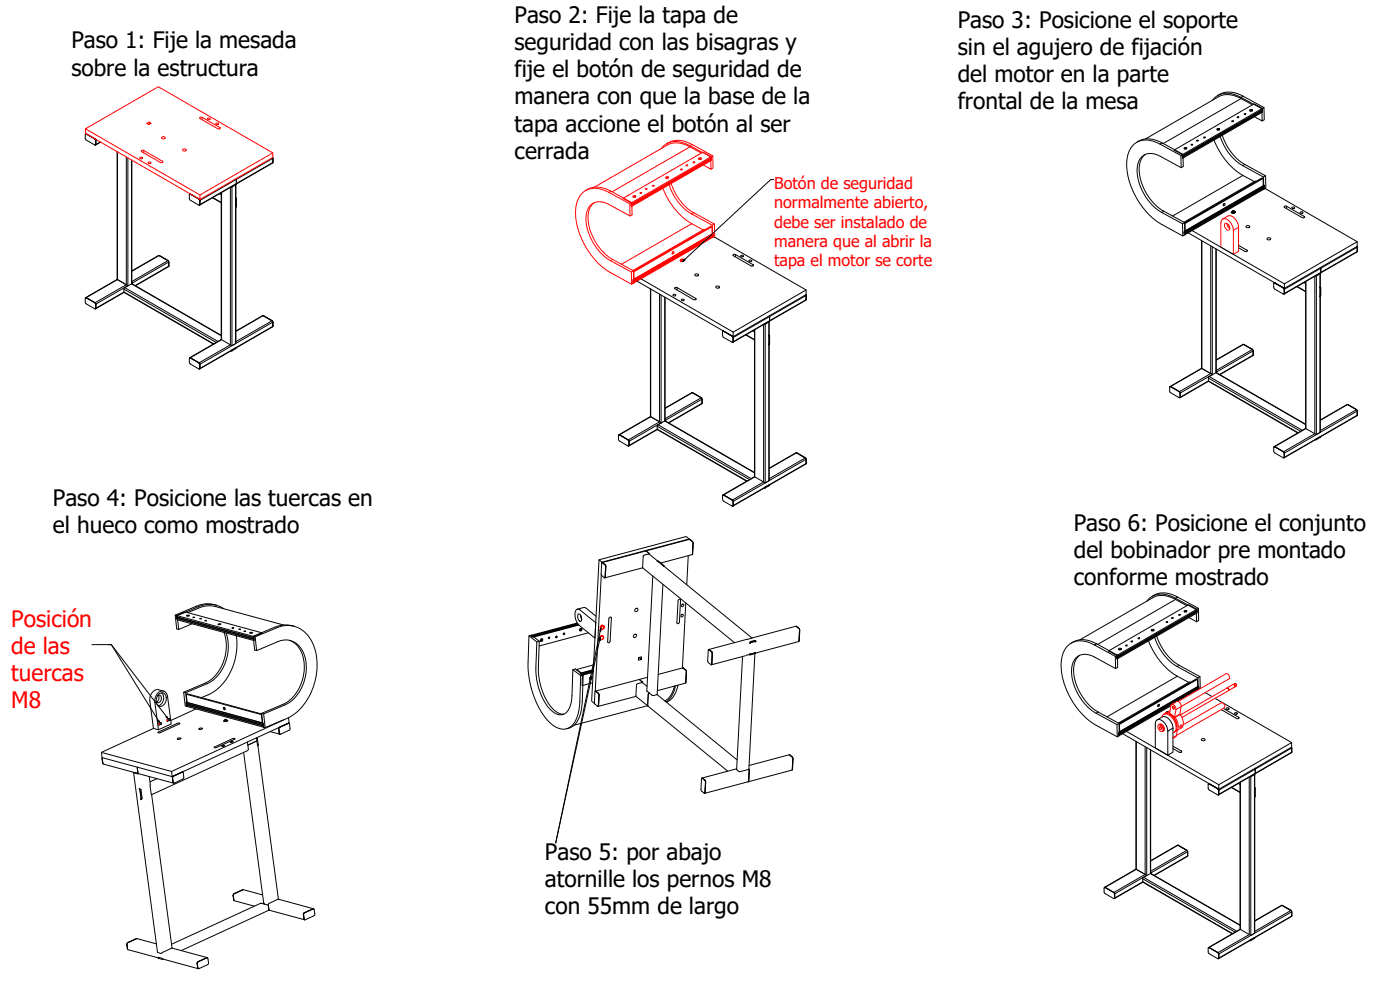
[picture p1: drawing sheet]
<svg xmlns="http://www.w3.org/2000/svg" width="1189mm" height="841mm" viewBox="0 0 1189 841" stroke-linecap="round" stroke-linejoin="round" font-family="sans-serif">
<!-- layer: Visible (ISO) -->
<g fill="none" stroke="#000" stroke-width=".85">
<path d="M73 114l8 4v5v-1v1l-8-4-1-1v-4h1l7 4 1 1v-1M73 114h.1M73 113v1M85 121l-4 2M99 129v108M112 136v105M231 134v4l-61 36M232 134v4M200 156l-4 3M200 157v11M201 152v4M161 165h1l7 4 1 5h-1"/>
<path d="M161 165l8 4 1 1-1 4-8-4zM161 165h1M161 165h.1M161 164v1M162 165l7 4 1 1M170 173l-1 1M180 168l8 4M188 164v124M200 168l1 1v6l-1 1M200 168v8M200 169v7M200 176v115l-3 2-9-5"/>
<path d="M200 168h.1M200 168h1M135 217l8 4v2v3M135 217l7 4M606 201l79 45v4l-62 36M623 216h2l15 9-2 1-15-9zM629 217a1.1 1.1 0 0 1 2-1 1.1 1.1 0 0 1 0 2 1.1 1.1 0 0 1-2 0zM99 237l10 6M99 237l-26 16M112 239v2M112 230l23-13 8 5v4l-28 17M544 237l79 45v4l-82-47"/>
<path d="M580 221h1l-2 1-2-1h1M590 233l2-1a1.1 1.1 0 0 1 1 2 1.1 1.1 0 0 1-2 0 .9 .9 0 0 1-1 0 .9 .9 0 0 1 0-1zM636 221h1a.8 .8 0 0 1 1 1 .8 .8 0 0 1-1 0h-1zM73 253l8 4v5M73 253h.1M81 257v1l-1-1-7-4h-1v4l1 1 7 4h1M105 248l-24 14M552 245v109M565 252v105M572 250h1a.8 .8 0 0 1 1 1 .8 .8 0 0 1-1 0h-1zM573 244h2l16 9v1h-2l-16-9zM579 254a1.1 1.1 0 0 1 2 0 1.1 1.1 0 0 1 0 1 1.1 1.1 0 0 1-2 0z"/>
<path d="M608 243h2a1.1 1.1 0 0 1 1 1 1.1 1.1 0 0 1-2 1l-1-1zM684 255v-5v5l-62 35M685 246l-62 36M81 261v1M223 268l8 4 1 5M224 268l7 4M232 277l-32 18M232 277l-1-5-8-4-23 13M641 280v125M653 273l-4 2M653 273v11M653 268v5"/>
<path d="M188 285l-76-44-6 4-1 3 76 44M188 288l-27 16M200 295l-30 18M200 295l-3 3h-1M614 281l8 5 1 4-1 1M614 281l8 5v4v1l-8-5zM614 281h1M614 281h.1M622 285l1 2M622 290h.1M623 290h-1M633 284l8 5"/>
<path d="M653 285h1v7l-1 1v-1M653 285h.1M653 293v114l-3 3-9-5M653 284v1M653 292h.1M653 285v7M161 304h1l7 4 1 5h-1M161 304l8 4 1 1-1 4-8-4zM161 304h1M161 304h.1M162 304l7 4 1 1M170 312l-1 1"/>
<path d="M588 333l8 5v4M588 333l8 5v1v4l-28 16M588 333l-23 13M588 333l7 4M552 354l10 5M552 354l-26 15M565 356v1M526 369l8 5v4h-1l-7-4-1-5h1l7 4M526 369h.1M533 373l1 2zM558 365l-24 13M653 397l23-13 8 5v5l-31 18"/>
<path d="M676 384l8 5v5M677 384l7 5M641 401l-76-44-7 4v4l76 43M641 405l-27 15M653 412l-31 17M653 412l-4 2M653 412h.1M614 420l8 5v4v1l-8-5zM615 420h-1l8 5 1 4-1 1M622 424l1 2M622 429h.1M623 429h-1"/>
</g>
<!-- layer: Visible Narrow (ISO) -->
<g fill="none" stroke="#000" stroke-width=".85">
<path d="M73 114h.1M81 118h-1M81 119h.1M82 119h-1M81 122h.1M85 120l-4 3M100 129v108l-27 16M107 133v109l-26 15M109 134v108l-28 16M112 136v105l76 44M232 138l-62 36M232 134l-62 36"/>
<path d="M232 135h.1M232 138h.1M196 159v134l-27 15M197 159v134M200 157v135M162 165h.1M169 169h.1M170 173v1M170 170h.1M181 168l7 4M186 164l2 1M188 164h.1"/>
<path d="M188 163v125l-26 16M200 169h.1M200 175h.1M135 217l-23 13M136 217h-1M625 216v2M143 221h-1M143 221l-31 18M143 226l-28 16M143 222l-31 18M143 223h.1M143 226h.1"/>
<path d="M640 225v1M73 253h.1M81 257h-1M81 258h.1M105 248l-24 13M105 248l76 44M105 245l79 46M106 244l79 46M553 245v109l-27 15M560 250v108l-26 15M561 250v109l-27 15M565 252v105l76 44"/>
<path d="M575 244v2M591 253v1M685 254l-62 36M685 251l-62 35M685 251h.1M685 254h.1M223 268l-23 13M224 268h.1M231 272h.1M231 272l-31 18M232 277l-62 36M232 273l-62 36"/>
<path d="M232 274h.1M232 277h.1M641 280h.1M641 280v125l-27 15M648 275v134l-26 15M650 275v135M653 273v135M197 297v1M200 295v1M615 281h-1M622 285h.1M623 290h-1"/>
<path d="M623 287h-1M634 284l7 4M639 281l2 1M653 285h.1M653 292h.1M162 304h.1M169 308h.1M170 312v1M170 309h.1M588 333l-23 14M588 333h.1M595 338l-30 17"/>
<path d="M595 337h.1M596 339l-31 18M596 339h.1M596 342l-28 17M596 342h.1M526 369h.1M533 373h.1M534 378l24-14 76 44M534 378h.1M534 375h.1M558 362l78 45M559 361l79 45"/>
<path d="M676 384l-23 14M677 384h.1M684 389l-31 17M684 388v1M685 393l-62 36M685 390l-62 35M685 390h.1M685 393h.1M650 413v1M653 412h.1M615 420h-1M622 424h.1"/>
<path d="M623 429h-1M623 426h-1"/>
</g>
<!-- layer: Visible (ISO) -->
<g fill="none" stroke="#f00" stroke-width=".85">
<path d="M170 100h2l15 8v1h-2l-15-8zM73 109v4l97 56v-4l-97-56 61-35 98 56v4l-62 35M127 104l1 1-2 1-1-1 2-1v2M137 116h2a1.1 1.1 0 0 1 1 2 1.1 1.1 0 0 1-2 0 1 1 0 0 1-1 0 1 1 0 0 1 0-2zM176 101l1-1a1.1 1.1 0 0 1 1 0 1.1 1.1 0 0 1 0 2 1.1 1.1 0 0 1-1 0zM183 105l1-1a1.1 1.1 0 0 1 1 0 1.1 1.1 0 0 1 0 2 1.1 1.1 0 0 1-1 0zM119 134l1-1a.8 .8 0 0 1 1 1 .8 .8 0 0 1-1 1zM120 128h2l16 9v1h-2l-16-9zM126 138a1.1 1.1 0 0 1 2-1 1.1 1.1 0 0 1 0 2 1.1 1.1 0 0 1-2 0zM155 127l2-1a1.1 1.1 0 0 1 1 2 1.1 1.1 0 0 1-2 0h-1zM232 130l-62 35M562 126a17 17 0 0 1 22-3l20 10v1"/>
<path d="M566 122a20 20 0 0 1 22 1l17 9M593 134h2a.7 .7 0 0 1 1 1 .6 .6 0 0 1-1 0h-1zM594 135h1M596 130l-10-5a20 20 0 0 0-19-2l-62 36M604 133l1-1 1 11-2 1M604 133l-68 39M604 134v1M604 135v9l-7-4M554 157l1 1h-1zM563 160a59 59 0 0 0 24 30l10 5M565 150h2a.8 .8 0 0 1 1 1 1 1 0 0 1-2 0zM567 151h-1"/>
<path d="M568 157a44 44 0 0 0 19 25l18 9v8h1l-1 3 2-2v-10M570 156a44 44 0 0 0 19 24l18 10-2 1M578 144h1zM497 162a20 20 0 0 1 22 0l18 10-1 2M504 172a19 19 0 0 0-4 21 45 45 0 0 0 20 27l18 10v8M529 168l68-39 7 4v1l-68 39v-1zM535 173l-18-10a18 18 0 0 0-23 1 31 31 0 0 0-3 30 65 65 0 0 0 28 38l17 9M536 174l68-39v1l-68 39zM536 173l68-39v1l-68 39zM536 174h1v8l-2 1-18-9a12 12 0 0 0-18 3 33 33 0 0 0 5 30l5 7 6 5 21 12M537 172l-2 1v10M538 166h1a.8 .8 0 0 1 1 1 .8 .8 0 0 1-1 0h-1z"/>
<path d="M539 167h-1M543 164l1-1 1 1h-1zM598 195l-61 35M605 192v7l-67 38M571 214a.8 .8 0 0 1 1 0 .8 .8 0 0 1 0 1 .8 .8 0 0 1-1 0zM571 214v1M538 237l68-39v1l-68 39zM538 239l68-39v1l-68 40zM538 238l68-39v1l-68 39zM538 238v1M538 230l67-38h-1l-68 39v10l2-1v-1M538 231v6"/>
<path d="M579 220h1"/>
<circle cx="589" cy="138" r=".6"/>
<circle cx="583" cy="140" r=".6"/>
<circle cx="549" cy="160" r=".7"/>
</g>
<!-- layer: Visible Narrow (ISO) -->
<g fill="none" stroke="#f00" stroke-width=".85">
<path d="M172 100v2M187 108v1M122 128v2M138 137v1M586 125l-66 38M588 123l-2 1M519 162l-2 1M587 190l-59 34M589 180l-2 2M579 220h1l-1 1zM520 220l-2 1M578 221l1 1 1-1"/>
<path d="M578 221h1h1M578 220l2 1h-1zM580 221h-1M580 221h.1M580 220l1 1-2 1a.8 .8 0 0 1-1 0 .8 .8 0 0 1 0-1"/>
</g>
<g fill="#f00">
<circle cx="580" cy="222" r=".2"/>
<circle cx="581" cy="221" r=".2"/>
<circle cx="578" cy="221" r=".2"/>
</g>
<path d="M1052 193l-5 2M578 221l1 1 2-1M1003 600l-4 2M1049 580l1 1v1M999 624l-3 2" fill="none" stroke="#f00" stroke-width=".85"/>
<!-- layer: Visible (ISO) -->
<g fill="none" stroke="#f00" stroke-width=".85">
<path d="M1038 187a5 5 0 0 1 7 3l2 2v3v21l-10-6v-21zM1038 186l5-3a8 8 0 0 1 9 8v22l-5 3M1040 190a4 4 0 0 1 4 1 4 4 0 0 1-1 4 4 4 0 0 1-3-5zM1042 190l1 2 1 2M1043 191l1 1M578 221h.1M579 221h1M579 221v-1l-1 1M580 221v-1v1M580 220l1 1M581 221h.1M510 532h1l-1 1z"/>
<path d="M510 532v1v1M510 533l1 1h-1zM511 539l2 1M511 534h1zM511 530l2 1M511 540v-1l-2 1M512 531l-1 1zM512 531l-1-1-1 2M512 540l1 1zM512 531l1 1zM513 532l-1 2zM510 541l1-1-1 2z"/>
<path d="M510 542v1v-1zM510 541l-1-1 1 2M510 543l2-1zM511 540h1zM513 541l-1 1zM995 598l5-3 2 1 1 3-1 7-4 3-5-4 1-6a1.8 1.8 0 0 1 2-1 1.8 1.8 0 0 1 2 1l1 3-1 7M996 600v-1l1 1a1 1 0 0 1 0 2 .8 .8 0 0 1-1-1zM996 599l1 1a1.1 1.1 0 0 1 1 1 1.1 1.1 0 0 1-2 1 1.1 1.1 0 0 1 0-2zM1001 595l40-23a2.9 2.9 0 0 1 3 4l-41 24M1042 584h1v2M1042 584l5-3 1 1v1l-5 3M1042 584l1 2"/>
<path d="M1047 581l2-1a1.3 1.3 0 0 1 1 1 1.3 1.3 0 0 1 0 1l-2 1 1-1-2-1M1048 581l1 2M135 614h1l-1 1M143 610l-1 1M984 616a3 3 0 0 1 3 1 3 3 0 0 1 0 4l-3-2-1-2zM984 615a3 3 0 0 1 4 2 3 3 0 0 1-1 4M985 615a3 3 0 0 1 3 2 3 3 0 0 1 0 3M985 617a1 1 0 0 1 1 1 1 1 0 0 1-1 1zM985 615h.1M986 615l2 2v2M987 609a4 4 0 0 1 3-3 4 4 0 0 1 3 1 11 11 0 0 1 4 14l-1 1M988 606a7 7 0 0 1 10 5 7 7 0 0 1-1 10"/>
<path d="M988 620h.1M993 605l5 4M993 605h-2l-1 1M993 605h.1M993 606a11 11 0 0 1 6 11M994 603l-4 2M998 609h.1M998 609a9 9 0 0 1 1 11l-1 1M1000 620l-1 4M1002 606l-4 3M1002 606a9 9 0 0 1 1 12l-4 2M1002 616l1-1a1 1 0 0 1 0 2 1 1 0 0 1-1 0z"/>
<path d="M1002 607l40-23 1 1v1l-39 23M1005 615l32-19a2.9 2.9 0 0 1 3 5l-41 23M999 624v1l-3 2"/>
</g>
<g fill="none" stroke="#000" stroke-width=".85">
<path d="M1030 85a17 17 0 0 1 23-3l19 10v1M1034 81a20 20 0 0 1 22 1l17 9M1051 99h1l-1 1zM1061 93h2a.8 .8 0 0 1 1 1 1 1 0 0 1-2 0zM1062 94h1M1064 89l-10-5a20 20 0 0 0-19-2l-62 36M1072 92l1-1 1 11-2 1M1072 92l-68 39M1072 93v2l-68 39v-1l68-39v9l-7-4M1022 116l1 1h-1zM1031 119a60 60 0 0 0 24 30l10 5M1033 109h1a1.1 1.1 0 0 1 1 0 1.1 1.1 0 0 1 0 2 1.1 1.1 0 0 1-1-1z"/>
<path d="M1035 110h-1M1036 116a44 44 0 0 0 19 25l18 9v8h1l-1 3 2-1v-11M1038 115a45 45 0 0 0 19 25l18 9-2 1M1046 103h1h-1zM965 121a20 20 0 0 1 22 0l18 10-1 2M972 131a20 20 0 0 0-4 21 45 45 0 0 0 20 27l18 10v8M997 127l68-39 7 4v1l-68 39v-1zM1003 132l-18-10a18 18 0 0 0-23 1 30 30 0 0 0-4 28 65 65 0 0 0 29 40l17 9M1004 132l68-39v1l-68 39zM1004 133h1v8l-2 1-18-9a12 12 0 0 0-18 3 34 34 0 0 0 6 32l5 6 6 5 20 11M1005 131l-2 1v10M1006 125h1a.8 .8 0 0 1 1 1 .8 .8 0 0 1-1 0h-1z"/>
<path d="M1008 126h-2M1066 154l-61 35M1073 151v7l-67 38M1074 160l79 45v4l-62 36M1039 173a.8 .8 0 0 1 1 1 .8 .8 0 0 1-1 0zM1039 173v1M1046 180h.1M1047 179h1M1047 180h1M1047 179l-1 1M1047 179v1M1048 179v1"/>
<path d="M1048 179l1 1M1048 180h1l-2 1-2-1h1M1091 175h2l15 9-2 1-15-9zM1097 176a1.1 1.1 0 0 1 2-1 1.1 1.1 0 0 1 0 2 1.1 1.1 0 0 1-2 0zM1104 180h1a.8 .8 0 0 1 1 1 .8 .8 0 0 1-1 0h-1zM1006 196l68-39v1l-68 39zM1006 197l68-39v1l-68 40zM1006 197v2M1006 199l68-40v1l-68 40zM1006 190l67-39h-1l-68 39v10l2-1v-1v1M1006 190v6M1012 196l79 45v4l-82-47"/>
<path d="M1049 180h.1M1058 192l2-1a1.1 1.1 0 0 1 1 2 1.1 1.1 0 0 1-2 0h-1zM1020 204v109M1033 211v105M1052 208l7 5h-2l-5-3M1076 202h2a1.1 1.1 0 0 1 1 1 1.1 1.1 0 0 1-2 1l-1-1zM1152 209v5l-62 36M1152 209l1 5M1153 205l-62 36M1082 240h.1M1109 239v125M1121 232l-4 2"/>
<path d="M1121 232v11M1121 227v5M1082 240l8 5v1v4l-8-5zM1082 240l8 5 1 4-1 1M1082 240l8 4 1 2M1091 249l-1 1M1101 243l8 5M1121 244h1v7l-1 1v-8M1121 244h.1M1121 252v115l-3 2-9-5M1121 243v1M1056 292l8 5v1v4"/>
<path d="M1056 292l7 5M1020 313l10 5M1020 313l-26 15M1033 315v1M1033 305l23-13 8 6v4l-28 16M993 328l9 5v4l-8-4-1-1zM994 328h-1h1l8 5v4v1v-1M994 328l8 4v2M1026 324l-24 14M1144 343l8 5 1 5M1144 343l8 5v5l-31 18M1144 343l-23 13"/>
<path d="M1145 343l7 5M1082 379h1l7 5v1v4l-8-5zM1082 379l8 5 1 4-1 1 1-1M1082 379l8 4 1 2M1109 360l-76-44-7 4v4l76 43M1109 364l-27 15M1121 371l-31 18M1121 371l-4 2M585 457v1M585 458h1M585 458l-37 10M586 458h.1"/>
<path d="M586 458l2 3v10l-27 7M586 458l3 3-1 9M586 458l2 2M509 475l74-20 2 2-74 20M511 478l3 1v2l-1 9-2-1-1-2zM511 478l-2-3-7 120 3 2M511 478l3 1v1v10h-1M511 478h1M511 478h.1M514 479v2v9M548 468l3 2M548 468l-37 9"/>
<path d="M558 476h1l5 4h-1M558 476l5 4M558 476l1 1M558 476l-7-6-4 1-1 1v10M563 480h.1M584 472l-1 24M511 488l-5 99 2 1 1 1-1 10 1-9M514 490h-1M546 482l-32 8M546 482l78 63M554 489l-5 97 5 4 4-1M563 496l-5 93"/>
<path d="M564 480h-1M564 480l75 61M564 480h.1M159 520l11-4a22 22 0 0 1 13-1l58 15M184 514a23 23 0 0 0-17 0l-18 8M190 517a22 22 0 0 0-21-2l-19 8v2M489 518a2.2 2.2 0 0 1 4 0l13 10-1 14-13-11a12 12 0 0 1-3-13zM490 517l7-1 9 7M539 517a1.5 1.5 0 0 1 3 0 1.4 1.4 0 0 1-1 2 1.2 1.2 0 0 1-2-1 1.2 1.2 0 0 1 0-1zM576 509h1h1l-1 19v1h-2v-1zM582 512l-2 55M974 510a17 17 0 0 1 23-3l19 10v1"/>
<path d="M978 506a19 19 0 0 1 22 1l18 9M1006 518h1a.7 .7 0 0 1 1 1 .7 .7 0 0 1-1 0h-1zM1008 519h-2M1008 514l-10-5a19 19 0 0 0-19-2l-62 36M1016 517l2-1v11l-2 1M1016 517l-68 39M1016 519v9l-6-4M1016 518v1M150 522l7-3 66 18-8 3 1 1-66-17zM150 522l65 18M150 524l66 17v2l-66-18zM150 525l66 18v1l-66-18z"/>
<path d="M150 525h1l1 9 11-5M150 523l-1-1 1 12h2M158 522h3l-2 1zM164 524h1zM170 525h1zM174 527h1zM185 530h3h-2zM190 537a36 36 0 0 1-16 43l-18 7M192 537a37 37 0 0 1-15 43l-19 8 1 9h-1l66 18v-1l-66-18v2M197 533h1zM201 540a49 49 0 0 1-23 49l-7 3M203 534h1z"/>
<path d="M207 536h2zM212 537h2h-1zM250 532a23 23 0 0 0-17 0l-18 8 1 1M449 540l-1 22a74 74 0 0 0 19 51 13 13 0 0 0 19 3l4-6 2-8 1-29M473 540l-1 1M479 537l-1 1a.7 .7 0 0 1 1 0 .7 .7 0 0 1 0 1 .7 .7 0 0 1-1-1M490 529l-39 10v1l40-11-40 11h1l39-10-39 10 1 1 39-11M491 521a4 4 0 0 1 3 6 2.1 2.1 0 0 1-3 0 2.1 2.1 0 0 1 0-3zM493 533l-1 1M493 522l1 4M494 533l-1 2h-1M500 537l-42 11"/>
<path d="M517 524h1a.9 .9 0 0 1 1 0l-1 20-1 1h-1zM539 539a1.3 1.3 0 0 1 2 0 1.4 1.4 0 0 1-2 2 1.3 1.3 0 0 1-1-1 1.3 1.3 0 0 1 1-1zM676 532h.1M676 532l3 2v1l-1 9-37 10M676 532l-37 9M676 532l3 2-1 10M676 532l2 1M679 535l-1 9M978 534h1a.8 .8 0 0 1 1 1 .8 .8 0 0 1-1 0h-1zM978 535h2M982 540a45 45 0 0 0 19 25l18 9-2 1M215 540h2l1 12h-2l-1-10 1 1"/>
<path d="M216 541v2M217 540l18-7a23 23 0 0 1 31 15 53 53 0 0 1-20 60l-21 10M218 552l18-8a16 16 0 0 1 23 13 36 36 0 0 1-16 41l-19 8-2-1M246 543a23 23 0 0 1 12 23 35 35 0 0 1-18 32l-18 7 1 10h1v2l1 1-1-12M456 545l-7-5 2-1 1 1h1l5 4-1 22a50 50 0 0 0 15 38 10 10 0 0 0 7 2M458 544l-2 1-1 22a50 50 0 0 0 15 37 9 9 0 0 0 8 2 9 9 0 0 0 6-6l2-10v-22M460 542l-1 1M460 542v1l-1 1M466 541h1v1h-1v-1M543 558l2 2h-3v-2l3-1v3M602 552l2 1 1 1-1 10-3-2v-1zM602 551l3 2v1l-1 10"/>
<path d="M602 551h.1M602 551l3 3-1 10M631 557l-5 96 2 2 8-2M633 557l-29 7M636 555h.1M636 555h1M637 555h.1M639 541l-37 10M641 554l-7 2M641 554l-4 1M641 554h.1M641 554v1l-4 1-1-1"/>
<path d="M641 555l-5 98M641 545h.1M641 545h1l-1-1-3 1-1 1M641 545l-4 1M642 544h-1l-4 1v1M910 546a19 19 0 0 1 21 0l18 10-1 2M917 556a19 19 0 0 0-4 21 45 45 0 0 0 20 27l17 10v8v1M941 552l68-39 7 4v1l-68 39v-1zM947 557l-18-10a18 18 0 0 0-23 1 31 31 0 0 0-3 30 64 64 0 0 0 28 38l18 9M948 558l68-39 1 1-69 39zM948 557l68-39v1l-68 39zM948 558h1v8l-2 1-17-9a12 12 0 0 0-18 3 34 34 0 0 0 6 32l4 5 5 5 21 12"/>
<path d="M949 556l-2 1v10M950 551v-1a1.1 1.1 0 0 1 2 0 1.1 1.1 0 0 1 0 2 1.1 1.1 0 0 1-2-1zM950 551h2M960 544h2l-1 1zM966 542h2h-1zM975 544a60 60 0 0 0 25 30l9 5M981 541a45 45 0 0 0 19 25l17 9v9l1-1-1 2M490 568l4 3 10-3-11 3v1l11-3-11 3h1l10-2-10 2 1 1-1 9 9-3M495 573h-2l-7-5h3l5 4h-1l2 1-1 22a26 26 0 0 1-8 22l-5 2M502 575h-1M502 574v2h-1M504 571l-9 2"/>
<path d="M504 564l-14 5M543 577l3 2M550 575l-44 12M580 567l3 2-1 11-24 6M580 567l-21 5M580 567l3 2v1l-1 10M580 567h.1M580 567l2 2M583 570l-1 9M1010 579l-60 35M1017 576v7l-66 38M1019 574v10"/>
<path d="M134 590a2.7 2.7 0 0 1 3 2 2.7 2.7 0 0 1-1 3 2 2 0 0 1-2 1 2 2 0 0 1-1-1M134 590l1 2v1l-2 3M135 589a4 4 0 0 1 5 0 4 4 0 0 1 1 4 5 5 0 0 1-7 6l-1-2v-2v-3zM137 588a7 7 0 0 1-3 11M139 587l-4-2a8 8 0 0 0-8 10l3 23M158 588l-2-1 1 12 2 1-1-2M158 597l66 18v1l-66-18zM158 589l64 17M158 598l66 18v1l-66-18zM505 587h1l3 2-1 10-3-2v-1zM506 587h.1M506 587l2 2 1 1"/>
<path d="M540 591l-32 8M549 583l-4-4-4 2-1 10 10 8M550 599l-63 16M550 599l68 55M552 588l-2 1v10M558 589l68 56M573 582l-1 3a16 16 0 0 1-7 10M574 582l-2 4a17 17 0 0 1-6 10M576 581l-2 6a14 14 0 0 1-8 9M984 598a.8 .8 0 0 1 0 1 .8 .8 0 0 1-1 0zM984 598l-1 1M1018 585v-1l-68 40v1l44-26"/>
<path d="M1023 588l6 3M1032 593l65 37M130 618l5 1 10-5-3-23a5 5 0 0 0-4-5 5 5 0 0 0-5 4l-1 2-1 3 4 24M130 618l-44 21M136 614l1 1-2 1v-2l2-1v2M143 611h1l-2 1v-1l2-1v1M166 602l-21 9M169 618h3a1.6 1.6 0 0 1-3 0zM190 612h.1M191 600v2M191 611v1M192 611v-1l-1 1"/>
<path d="M192 611l1 1M192 611h-1M193 611v1M193 611h.1M193 612h1h-2h-2h1h-1M193 612h.1M222 606l1 8M222 606l-63-17h-1l1 7 64 17M237 618l8-4h1v5l-8 4-1-1zM241 611l-95 44v4l-59-16-1-4M245 609l1 4-100 46M245 614l-8 3v2l1 4"/>
<path d="M246 614h-1l-8 4v5h1M950 615l67-39h-1l-68 39 1 10 1-1v-1v1M951 615v6h-1M982 611a7 7 0 0 1 9 6l1 3v21l-11-6v-21zM983 611l4-3a8 8 0 0 1 9 9v21l-4 3M984 615a3 3 0 0 1 4 2 3 3 0 0 1-1 3M990 605h.1M991 605h-1M991 605h.1M991 604v1M992 604h-1M1039 601l13 8-2 1-13-8"/>
<path d="M1041 601h1a1.1 1.1 0 0 1 1-1 1.1 1.1 0 0 1 0 2 1.1 1.1 0 0 1-1 0zM1048 605h1a1.1 1.1 0 0 1 1 0 1.1 1.1 0 0 1 0 1 1.1 1.1 0 0 1-1 0zM86 639l60 16M134 622l17-8h2l-17 8zM151 627l3-1a1.8 1.8 0 0 1-3 1zM182 634l16-7h2l-16 7zM188 633h3h-2zM196 630l2-1a1.1 1.1 0 0 1-1 1 1.1 1.1 0 0 1-1 0zM207 639l17 128M210 630l1 6-1 1-81 37M218 626l1 7M218 629l-7 3"/>
<path d="M219 626v7M219 633l17 130M219 633h.1M229 621l9 2M238 623h.1M950 622l68-40v1l-68 40zM950 623l68-40v1l-68 40zM950 623v1M957 621l78 45v4l-82-47M965 629v109M977 636v105M996 633l7 5h-2l-5-3"/>
<path d="M1020 627h2a1.1 1.1 0 0 1 1 1 1.1 1.1 0 0 1-1 1 1.1 1.1 0 0 1-2-1 1 1 0 0 1 0-1zM1097 635v-1v5l-31 18M1097 638v1M87 643v5M87 644v4M87 643l1 5 30 9M113 656l21 152 3 1 9-4M114 655l4 2M114 656h.1M117 651l1 6M117 656h.1M118 657l29 8"/>
<path d="M127 659l2 15M147 659l8-4 1 1v4v1l-8 4-1-5zM155 655l-8 4v5M155 655l-8 4v5l1 1M626 652l-30 8M636 653v1M636 654v9M670 641h.1M670 641l3 2v11l-38 9h1M670 641l-34 9M670 641l3 2v1v9M671 641l2 1"/>
<path d="M673 644v9M1065 657l-4 2M1066 657v12M1066 652v5M1066 657l-31 18M118 669l2 1 1 8-1 1M118 669l1 1 1 8v1v-1M118 669l2 9M120 678h.1M120 679h.1M129 674l17 131M133 661l-6 3"/>
<path d="M147 664l1 1M596 660h1M596 660l3 3-1 10M596 660h.1M596 661l-1 9 1 1 2 2h1v-9l-1-2M596 661l3 1v1l-1 10M636 663l-38 10M1026 665l8 5 1 5-8-5-1-1zM1026 665h1M1027 665h-1h1l8 5v4l-1 1 1-1M1034 669l1 2M1035 666l62-36v4l-62 36"/>
<path d="M1046 668l7 5M1053 664v125M1065 669h1v7h-1M1065 669h1M1065 669h.1M1065 669v7M1065 676h.1M1066 677l-1 115-3 2-9-5M1066 669h-1M1066 669h.1M1000 717l8 5v5M1001 717l7 5"/>
<path d="M965 738l9 5M965 738l-27 15M977 740l1 1M977 730l23-13 8 6v4l-28 16M199 759l-1 1 1 4 17 5M199 758l-1 2 1 4M206 755l17 4M206 755l-7 4M206 755h.1M938 753l8 5 1 4-1 1M938 753l8 5v1v4l-8-5zM938 753h1"/>
<path d="M938 753h.1M946 757l1 2M971 749l-25 14M198 760l1 4M228 772l1 1M228 772l-1-4-6-1-75 34M228 772v1l-74 34M229 773l30 8M236 763l-8 4v5M236 763l30 8M266 771l1 1v5l-8 4-1-1v-4l1-1M266 771l-8 4v5l1 1"/>
<path d="M266 771h1M266 771l-8 4v1v4l1 1M266 771h.1M947 762l-1 1M1089 768l7 5 1 1M1089 769l7 4M1097 777v1M116 797l-7 3M116 797l-8 3M1053 785l-76-44-6 4v4l75 43M1053 789l-27 15M1066 781l22-13 8 5 1 1v4l-31 18"/>
<path d="M1066 796l-31 18M1066 796l-5 2M108 805v1M108 800v2M133 801l-17-4-8 3v1l1 5 25 7M134 813l34 9M134 813l5 1M146 805l30 8M168 816l8-3 1 4-1 2-7 3-1-1v-3zM176 813l-8 4-1 1 1 4M176 813h.1M176 813l-8 3v5"/>
<path d="M1026 804h1l8 5v4M1026 804l8 5 1 1v4l-8-5-1-1zM1026 804l8 4 1 2M1035 813h.1M168 821l1 1M168 822h1"/>
<circle cx="1057" cy="97" r=".6"/>
<circle cx="1017" cy="119" r=".6"/>
<circle cx="1012" cy="123" r=".6"/>
<circle cx="579" cy="514" r="1.1"/>
<circle cx="493" cy="534" r="1.1"/>
<circle cx="579" cy="522" r="1.1"/>
<circle cx="991" cy="528" r=".6"/>
<circle cx="995" cy="524" r=".6"/>
<circle cx="1001" cy="522" r=".7"/>
<circle cx="460" cy="543" r="1.1"/>
<circle cx="473" cy="540" r=".7"/>
<circle cx="956" cy="548" r=".7"/>
<circle cx="502" cy="575" r="1.1"/>
<circle cx="191" cy="601" r=".9"/>
</g>
<!-- layer: Visible Narrow (ISO) -->
<g fill="none" stroke="#000" stroke-width=".85">
<path d="M1054 84l-66 38M1056 82l-2 1M987 121l-2 1M1057 140l-2 1M1055 149l-59 34M988 179l-2 1M1046 180h.1M1046 180v1h2M1046 180h1h1M1046 179l2 1h-1zM1047 180h1M1047 180h.1"/>
<path d="M1047 179h1l-1 1zM1048 180h.1M1048 179l1 1M1093 175v2M1046 180l2 1M1046 180l1 1 1-1M1049 180l-1 1M1108 184v1M1021 204v109l-27 15M1028 209v108l-26 15M1029 209v109l-27 16M1033 211v105l76 44"/>
<path d="M1059 212v1M1153 213l-62 36M1153 210l-62 36M1153 210h.1M1153 213h.1M1107 240l2 1M1109 239h.1M1109 239v125l-26 15M1117 234v134l-27 15M1118 234v135M1121 232v135M1083 240h.1"/>
<path d="M1090 244h.1M1091 249h-1M1091 246h-1M1102 243l7 4M1121 244h.1M1121 251h.1M1056 292l-23 14M1056 292h.1M1063 296v1M1063 297l-30 17M1064 298l-31 18M1064 298h.1"/>
<path d="M1027 320l79 45M1064 301l-28 17M1064 301h.1M994 328h.1M1001 332h.1M1002 337l24-14 76 44M1002 337h.1M1002 334h.1M1026 321l78 45M1144 343l-23 14M1145 343h.1M1152 347v1"/>
<path d="M1152 348l-31 17M1153 352l-62 36M1153 349l-62 36M1153 349h.1M1153 352h.1M1118 372v1M1121 371h.1M1090 383h.1M1091 388h-1M1091 385h-1M998 509l-66 38M1000 507l-2 1"/>
<path d="M931 546l-2 1M1000 574l-60 34M1001 565l-1 1M933 604l-2 1M991 605h-1M991 605h.1M992 604h-1v1M996 618l-4 2M1052 609v1M965 629v109l-27 15M972 634v108l-26 15M974 634v109l-27 16"/>
<path d="M977 636v105M1003 637v1M1097 638l-62 36M1097 635l-62 36M1097 635h.1M1097 638h.1M1061 660v133l-27 15M1062 659v135M1065 657v135M1027 665h.1M1034 669h.1M1035 674h.1"/>
<path d="M1035 671h.1M1046 668l7 4M1052 665l1 1M1053 664h.1M1053 664v125l-26 15M1065 669h1M1065 676h1M1000 717l-23 14M1001 717h.1M1008 721v1M1008 722l-31 17M1008 726l-28 17"/>
<path d="M1008 723l-30 18M1009 723h-1M1009 726h-1M939 753h-1M946 757h.1M947 759h-1M970 746l79 45M971 745l79 45M977 741l76 44M947 762l23-14 77 44M947 762h-1M1089 768l-23 14"/>
<path d="M1089 768v1M1096 773h.1M1096 773l-30 17M1097 777l-62 36M1097 774l-62 36M1097 774h.1M1097 777h.1M1062 797v1M1065 796h.1M1027 804h.1M1034 808h.1M1035 813h.1"/>
<path d="M1035 810h.1"/>
</g>
<g fill="#000">
<circle cx="1048" cy="181" r=".2"/>
<circle cx="1049" cy="180" r=".2"/>
<circle cx="990" cy="605" r=".2"/>
</g>
<!-- layer: Visible (ISO) -->
<circle cx="641" cy="554" r=".3" fill="#000"/>
<!-- layer: Symbol (ISO) -->
<path d="M657 152h-3l-74 70M581 220l1 1-2 1zM510 533v3l-1-1zM510 533l-38 182 38-174M78 547h17l41 67M92 547h3l48 63M510 541v2h-1zM134 612l1-1 1 3zM141 609l1-1 1 2z" fill="none" stroke="#000" stroke-width=".85"/>
<g fill="#000">
<path d="M581 220l1 1-2 1z" fill-rule="evenodd"/>
<path d="M510 533v3l-1-1z" fill-rule="evenodd"/>
<path d="M510 541v2h-1z" fill-rule="evenodd"/>
<path d="M134 612l1-1 1 3z" fill-rule="evenodd"/>
<path d="M141 609l1-1 1 2z" fill-rule="evenodd"/>
</g>
<g font-size="19.2">
<text x="437" y="20">Paso 2: Fije la tapa de</text>
<text x="813" y="24">Paso 3: Posicione el soporte</text>
<text x="61" y="41">Paso 1: Fije la mesada</text>
<text x="437" y="43">seguridad con las bisagras y</text>
<text x="813" y="47">sin el agujero de fijación</text>
<text x="61" y="64">sobre la estructura</text>
<text x="437" y="66">fije el botón de seguridad de</text>
<text x="813" y="70">del motor en la parte</text>
<text x="437" y="89">manera con que la base de la</text>
<text x="813" y="93">frontal de la mesa</text>
<text x="437" y="112">tapa accione el botón al ser</text>
<text x="437" y="135">cerrada</text>
<text x="45" y="429">Paso 4: Posicione las tuercas en</text>
<text x="45" y="452">el hueco como mostrado</text>
<text x="912" y="451">Paso 6: Posicione el conjunto</text>
<text x="912" y="474">del bobinador pre montado</text>
<text x="912" y="497">conforme mostrado</text>
<text x="463" y="730">Paso 5: por abajo</text>
<text x="463" y="753">atornille los pernos M8</text>
<text x="463" y="776">con 55mm de largo</text>
</g>
<g font-size="19.2" fill="#f00">
<text x="10" y="532">Posición</text>
<text x="10" y="555">de las</text>
<text x="10" y="578">tuercas</text>
<text x="10" y="601">M8</text>
</g>
<g font-size="13.7" fill="#f00">
<text x="657" y="160">Botón de seguridad</text>
<text x="657" y="177">normalmente abierto,</text>
<text x="657" y="193">debe ser instalado de</text>
<text x="657" y="210">manera que al abrir la</text>
<text x="657" y="226">tapa el motor se corte</text>
</g>
</svg>
